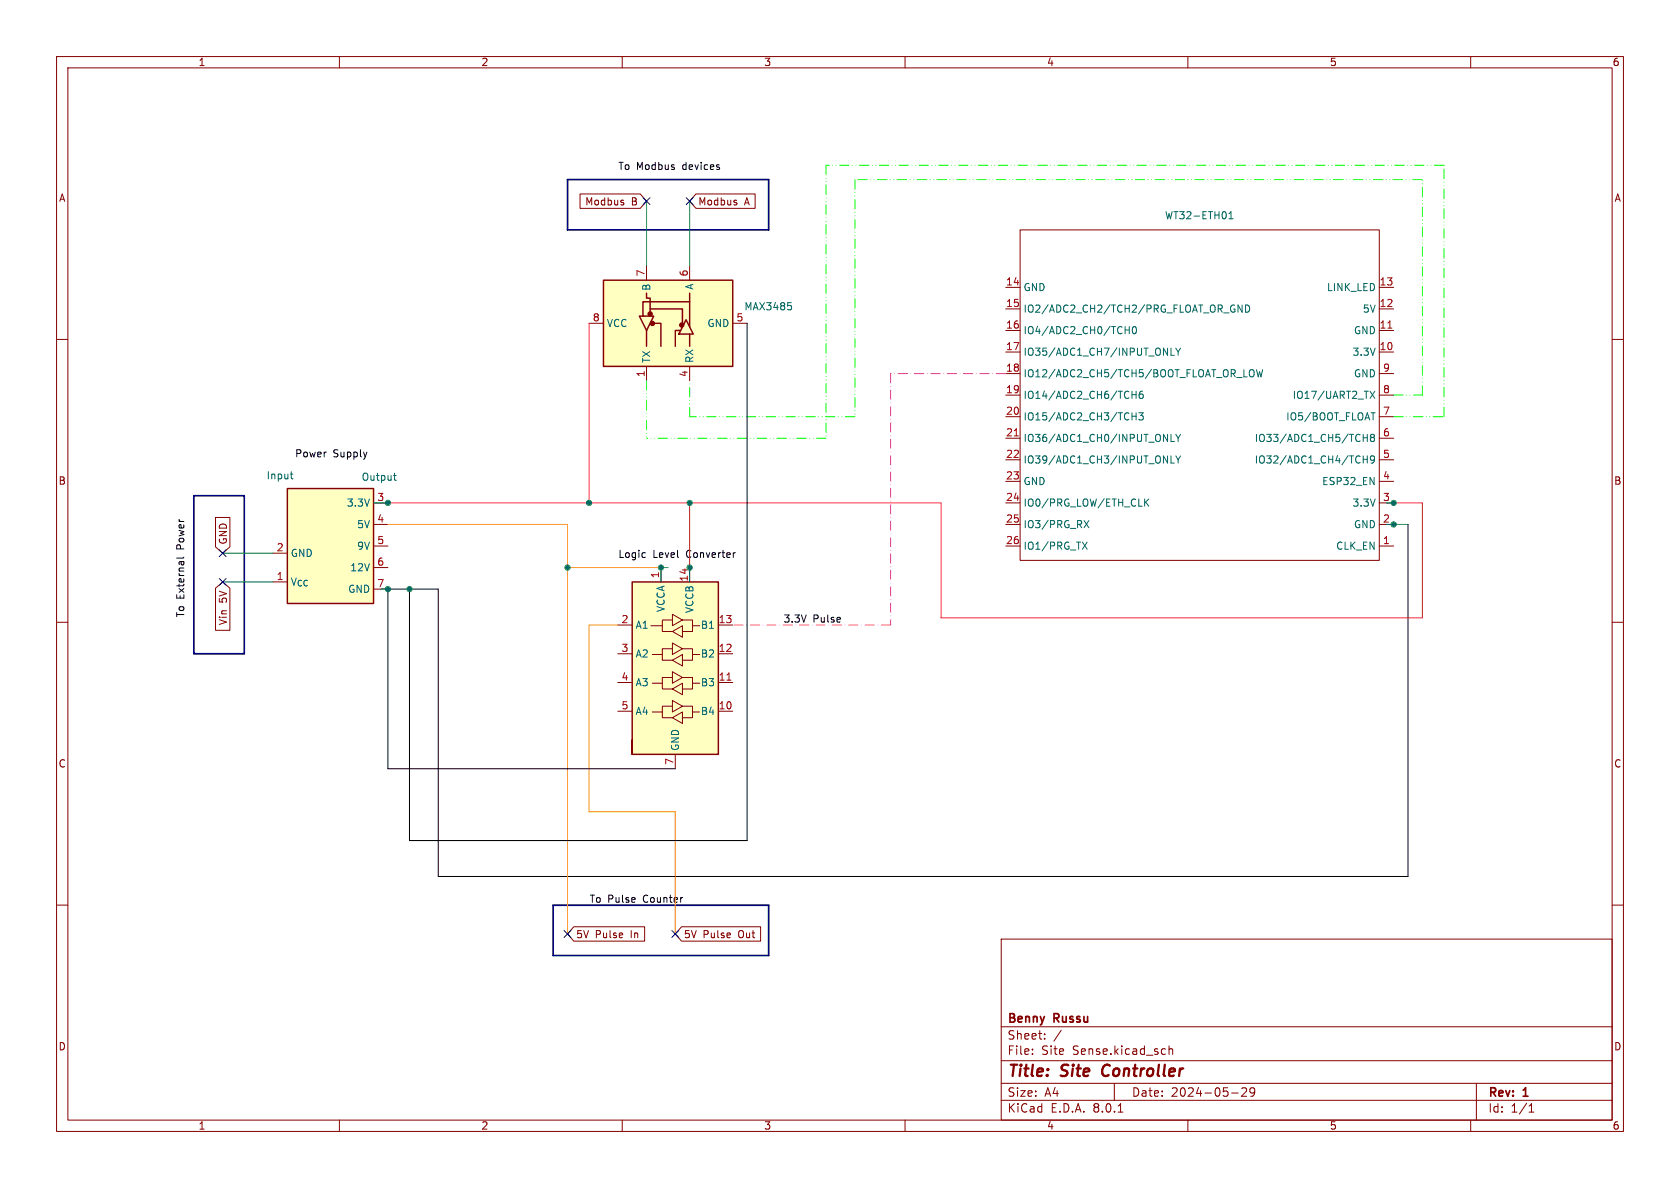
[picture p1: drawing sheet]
<svg xmlns="http://www.w3.org/2000/svg" width="297mm" height="210mm" viewBox="0 0 297 210" stroke-linecap="round" stroke-linejoin="round" font-family="sans-serif">
<g fill="none" stroke="#840000" stroke-width=".18">
<path d="M10 10h277v190h-277zM12 12h273v186h-273zM60 10v2M110 10v2M160 10v2M210 10v2M260 10v2M10 60h2M177.8 58.4h2.5M177.8 54.6h2.5M177.8 50.8h2.5M180.3 40.6h63.5v58.5h-63.5z"/>
<path d="M243.8 58.4h2.6M243.8 54.6h2.6M243.8 50.8h2.6M285 60h2M177.8 62.2h2.5M177.8 66h2.5M177.8 69.9h2.5M177.8 73.7h2.5M177.8 77.5h2.5M243.8 62.2h2.6M243.8 66h2.6M243.8 69.9h2.6"/>
<path d="M243.8 73.7h2.6M243.8 77.5h2.6M177.8 96.5h2.5M177.8 92.7h2.5M177.8 81.3h2.5M177.8 85.1h2.5M177.8 88.9h2.5M243.8 96.5h2.6M243.8 92.7h2.6M243.8 81.3h2.6M243.8 85.1h2.6M243.8 88.9h2.6"/>
<path d="M10 110h2M285 110h2M10 160h2M285 160h2M177 166h108v32h-108zM60 198v2M110 198v2M160 198v2M177 194.5h108M177 191.5h108M177 187.5h108M177 181.5h108"/>
<path d="M182.5 186.3v.1M182.5 185.5v.1M184.7 183.6v.1M184.7 182.8v.1M187.6 182.1l-1.3 2M197 191.5v3M197.7 196.6h.8M206.7 184.9v1.5M206.7 185.5l.2-.1 .3 .1 .1 .9M210 198v2M217.7 193.2h1.2M219.5 192.4l.6-.1 .2 .1 .1 .3-.9 1.1h.9"/>
<path d="M221.8 192.9l-.3 .3h-.3l-.2-.3 .1-.5 .4-.1 .2 .1a.99 .99 0 0 1-.3 1.4h-.3M260 198v2M261 191.5v6.5M270.3 196.6h.9M270.3 195.5l.4-.4v1.5"/>
</g>
<path d="M195.1 188.5a1.27 1.27 0 0 0 0 1.6" fill="none" stroke="#840000" stroke-width=".4"/>
<path d="M245.4 58h.7M179.3 77.1h.7" fill="none" stroke="#a90000" stroke-width=".18"/>
<g fill="none" stroke="#006464" stroke-width=".18">
<path d="M217.3 38.7h.7M217.3 37.8l.3-.4v1.3M198.9 58.3h.7M199.6 57.7v1.3M200.4 57.8l.1-.1a.68 .68 0 0 1 .4 .7 .68 .68 0 0 1-.4 .6 .84 .84 0 0 1-.1-1.2zM219.6 53.9v1.3l-.7-1.3v1.3M220.2 53.9a.64 .64 0 0 1 .7 .7 .64 .64 0 0 1-.7 .6zM200.1 69.2v1.2M200.1 73v1.2M200.1 69.8h.7M200.1 73.6h.7M200.8 69.2v1.2"/>
<path d="M200.8 73v1.2M201.3 73h.8l-.4 .5 .4 .1v.5l-.2 .1-.6-.1M202 69.2h-.4a.86 .86 0 0 0 0 1.2l.5-.1v-.4l-.2-.3-.4 .1-.1 .2M207 61.5v1.3h.6M207 76.8v1.2h.6M207.9 61.5l.4 .7M207.9 76.8l.4 .6M208.3 62.2v.6M208.3 77.4v.6M208.7 61.5l-.4 .7M208.7 76.8l-.4 .6M220.9 65.5l.3-.2a.43 .43 0 0 1 .5 .5v.4a.43 .43 0 0 1-.3 .4 .43 .43 0 0 1-.5-.2"/>
<path d="M222.1 65.3l.3 1.3 .3-.9 .2 .9 .3-1.3M241 76.8v1.2M241 77.4h.7M241.7 76.8v1.2M242.2 69.2l.9 1.2M242.4 73h.7M242.5 77.3l-.2 .3v.3l.2 .1h.4l.1-.2v-.2l-.3-.3M242.5 77.3l-.2-.2 .2-.3h.2l.3 .2-.3 .3M242.5 77.3h.2M243.1 69.2l-.9 1.2M191.4 95.8l.8 1.3M191.7 92l.8 1.3"/>
<path d="M192.2 95.8l-.8 1.3M192.5 92l-.8 1.3M202.4 88.2v1.3M202.5 88.8l.6 .7M203.1 88.2l-.7 .7M207 80.6v1.3h.6M207.9 80.6l.4 .7M208.3 81.3v.6M208.7 80.6l-.4 .7M241 80.6v1.3M241 81.2h.7M241.7 80.6v1.3"/>
<path d="M243 81.1l-.3 .3-.3-.1-.1-.2 .1-.4 .3-.1 .2 .1a.84 .84 0 0 1-.3 1.2h-.2"/>
</g>
<path d="M111.8 102.9h15.2v30.5h-15.2z" fill="#ffffc2"/>
<path d="M111.8 102.9h15.2v30.5h-15.2zM111.8 130.8v2.6z" fill="none" stroke="#840000" stroke-width=".25"/>
<g fill="none" stroke="#840000" stroke-width=".18">
<path d="M109.2 115.6h2.6M109.2 110.5h2.6M115.1 110.6h2v1h1.8M115.3 115.7h1.8v1h1.8M116.8 100.3v2.6M118.9 119.8h-1.8v1M118.9 114.7h-1.8v1M118.9 109.6h-1.8v1M118.9 116.7l1.7-1v2zM118.9 111.6l1.7-1v2zM118.9 118.7l1.7 1.1-1.7 1zM118.9 113.7l1.7 1-1.7 1z"/>
<path d="M118.9 108.6l1.7 1-1.7 1zM120.6 119.8h1.8v1h1.3M120.6 114.7h1.8v1h1.3M120.6 109.6h1.8v1h1.3M121.9 100.3v2.6M122.4 115.7v1h-1.8M122.4 110.6v1h-1.8M127 115.6h2.5M127 110.5h2.5M109.2 125.7h2.6M109.2 120.7h2.6M115.3 125.9h1.8v1h1.8"/>
<path d="M115.3 120.8h1.8v1h1.8M118.9 124.8h-1.8v1.1M118.9 126.9l1.7-1v2zM118.9 121.8l1.7-1v2zM118.9 123.8l1.7 1-1.7 1.1zM119.4 133.4v2.5M120.6 124.8h1.8v1.1h1.3M122.4 125.9v1h-1.8M122.4 120.8v1h-1.8M127 125.7h2.5M127 120.7h2.5"/>
</g>
<path d="M128.5 120.2h.7" fill="none" stroke="#a90000" stroke-width=".18"/>
<path d="M106.7 49.5h22.8v15.3h-22.8z" fill="#ffffc2"/>
<path d="M106.7 49.5h22.8v15.3h-22.8zM113 55.9h2.6l-1.3 2.5zM114.3 51.8v.9h.6v2.5M114.3 58.4v2.8M114.9 54.6h5.7v2.6M115.6 57.2h1.2v4M120 58.4h-.6v2.8M120 58.4h.3M121.3 56.5l1.3 2.6h-2.6zM121.9 53.3h-8.2v2.6M121.9 51.8v6M121.9 59.1v2.1" fill="none" stroke="#840000" stroke-width=".25"/>
<g fill="#840000" stroke="#840000" stroke-width=".25">
<circle cx="120.5" cy="57.5" r=".36"/>
<circle cx="115.3" cy="57.2" r=".36"/>
<circle cx="114.9" cy="55.5" r=".36"/>
</g>
<path d="M104.1 57.2h2.6M113.7 55.9h.1M114.3 47v2.5M121.9 47v2.5M129.5 57.2h2.6M114.3 64.8v2.5M121.9 64.8v2.5" fill="none" stroke="#840000" stroke-width=".18"/>
<path d="M139.3 53.5h.6M139.7 54l.2 .2v.3l-.2 .3" fill="none" stroke="#006464" stroke-width=".18"/>
<path d="M50.8 86.4h15.2v20.3h-15.2z" fill="#ffffc2"/>
<path d="M50.8 86.4h15.2v20.3h-15.2z" fill="none" stroke="#840000" stroke-width=".25"/>
<g fill="none" stroke="#840000" stroke-width=".18">
<path d="M102.5 34.3h10.7l1.1 1.3-1.1 1.2h-10.7zM110.1 35.8l.2 .2-.2 .2M110.1 35.4h.1M123 34.3h10.5v2.5h-10.5l-1.1-1.2zM130.1 35.8l.2 .2-.2 .2M130.1 35.4h.1M38.1 91.5h2.5v5.2l-1.2 1.1-1.3-1.1zM48.3 97.8h2.5M66 88.9h2.6M66 92.7h2.6M66 96.5h2.6M38.1 104l1.3-1.1 1.2 1.1v7.4h-2.5z"/>
<path d="M48.3 102.9h2.5M66 100.3h2.6M66 104.1h2.6M101.4 163.8h12.6v2.6h-12.6l-1.1-1.3zM120.5 163.8h14v2.6h-14l-1.1-1.3z"/>
</g>
<path d="M51.3 83.8h.5M51.5 84.5l.3 .2M69.6 84.1h.4M69.7 83.6v1.1l.3 .2" fill="none" stroke="#006464" stroke-width=".18"/>
<path d="M32.5 98.5l-.2 .2h-1.1M114 97.7l.1 .1M114.1 98.5h-.1M130 97.7l-.2 .1" fill="none" stroke="#0f0f0f" stroke-width=".18"/>
<path d="M100.3 31.8h35.6v8.8h-35.6zM34.3 87.6h8.9v28h-8.9zM97.8 160h38.1v8.9h-38.1z" fill="none" stroke="#000084" stroke-width=".3"/>
<path d="M146 29.2v48.3M151.1 31.8v41.9M251.5 31.8h-100.4M255.3 29.2h-109.3M114.3 67.3v10.2M121.9 73.7v-6.4M146 77.5h-31.7M151.1 73.7h-29.2M246.4 69.9h5.1M246.4 73.7h8.9M251.5 69.9v-38.1M255.3 73.7v-44.5" fill="none" stroke="#0f0" stroke-width=".18" stroke-dasharray="1.7 .6 0 .6 0 .6"/>
<path d="M132.1 57.2v91.4h-59.7v-44.5M248.9 92.7v62.2h-171.4v-50.8h-8.9v31.8h50.8" fill="none" stroke="#000" stroke-width=".18"/>
<path d="M104.1 57.2v31.7M68.6 88.9h97.8v20.3h85.1v-20.3h-5.1M121.9 88.9v11.4" fill="none" stroke="#ff2b22" stroke-width=".18"/>
<path d="M157.5 66v44.5M177.8 66h-20.3M157.5 110.5h-28" fill="none" stroke="#f0f" stroke-width=".18" stroke-dasharray="1.7 .6 0 .6"/>
<path d="M114.3 35.6v11.4M121.9 35.6v11.4M39.4 97.8h8.9M66 88.9h2.6M245.1 88.9h1.3M245.1 92.7h3.8M39.4 102.9h8.9M67.3 104.1h1.3M118.1 100.3h-1.3v2.6M121.9 100.3v2.6" fill="none" stroke="#009600" stroke-width=".18"/>
<path d="M68.6 92.7h31.7v72.4M100.3 100.3h16.5M109.2 110.5h-5.1v33h15.3v21.6" fill="none" stroke="#ff9104" stroke-width=".18"/>
<path d="M113.7 35l1.2 1.2M114.9 35l-1.2 1.2M121.3 35l1.2 1.2M122.5 35l-1.2 1.2M38.8 97.2l1.2 1.2M40 97.2l-1.2 1.2M38.8 102.3l1.2 1.2M40 102.3l-1.2 1.2M99.7 164.5l1.2 1.2M100.9 164.5l-1.2 1.2M118.8 164.5l1.2 1.2M120 164.5l-1.2 1.2" fill="none" stroke="#000084" stroke-width=".18"/>
<g fill="#009600" stroke="#009600" stroke-width=".18">
<circle cx="246.4" cy="88.9" r=".46"/>
<circle cx="246.4" cy="92.7" r=".46"/>
<circle cx="121.9" cy="88.9" r=".46"/>
<circle cx="121.9" cy="100.3" r=".46"/>
<circle cx="100.3" cy="100.3" r=".46"/>
<circle cx="104.1" cy="88.9" r=".46"/>
<circle cx="116.8" cy="100.3" r=".46"/>
<circle cx="68.6" cy="88.9" r=".46"/>
<circle cx="68.6" cy="104.1" r=".46"/>
<circle cx="72.4" cy="104.1" r=".46"/>
</g>
<g font-size="2.8" fill="#840000">
<text x="178" y="190.9">Title:</text>
<text x="187.7" y="190.9">Site</text>
<text x="195.7" y="190.9">Controller</text>
</g>
<g font-size="2.1" fill="#840000">
<text x="178" y="184">Sheet:</text>
<text x="178" y="181.2">Benny</text>
<text x="186.4" y="181.2">Russu</text>
<text x="178" y="186.7">File:</text>
<text x="184.1" y="186.7">Site</text>
<text x="189.7" y="186.7">Sense.kicad_sch</text>
<text x="178" y="196.9">KiCad</text>
<text x="178" y="194.1">Size:</text>
<text x="184.7" y="194.1">A4</text>
<text x="185.7" y="196.9">E.D.A.</text>
<text x="193.3" y="196.9">8.0.1</text>
<text x="200" y="194.1">Date:</text>
<text x="207" y="194.1">2024-05-29</text>
<text x="263" y="194.3">Rev:</text>
<text x="263" y="196.9">Id:</text>
<text x="267.1" y="196.9">1/1</text>
<text x="269.4" y="194.3">1</text>
</g>
<g font-size="1.8" fill="#840000">
<text x="35" y="11.9">1</text>
<text x="85" y="11.9">2</text>
<text x="135" y="11.9">3</text>
<text x="185" y="11.9">4</text>
<text x="235" y="11.9">5</text>
<text x="285" y="11.9">6</text>
<text x="10.3" y="35.9">A</text>
<text x="285.3" y="35.9">A</text>
<text x="103.4" y="36.5">Modbus</text>
<text x="111.6" y="36.5">B</text>
<text x="123.3" y="36.5">Modbus</text>
<text x="131.6" y="36.5">A</text>
<text x="10.3" y="85.9">B</text>
<text x="285.3" y="85.9">B</text>
<text x="40.3" y="96.4" transform="rotate(-90 40.3 96.4)">GND</text>
<text x="40.3" y="106.6" transform="rotate(-90 40.3 106.6)">5V</text>
<text x="40.3" y="110.6" transform="rotate(-90 40.3 110.6)">Vin</text>
<text x="10.3" y="135.9">C</text>
<text x="285.3" y="135.9">C</text>
<text x="101.8" y="166.1">5V</text>
<text x="105.2" y="166.1">Pulse</text>
<text x="111.6" y="166.1">In</text>
<text x="120.8" y="166.1">5V</text>
<text x="124.3" y="166.1">Pulse</text>
<text x="130.6" y="166.1">Out</text>
<text x="10.3" y="185.9">D</text>
<text x="285.3" y="185.9">D</text>
<text x="35" y="199.9">1</text>
<text x="85" y="199.9">2</text>
<text x="135" y="199.9">3</text>
<text x="185" y="199.9">4</text>
<text x="235" y="199.9">5</text>
<text x="285" y="199.9">6</text>
</g>
<g font-size="1.8" fill="#0f0f0f">
<text x="109.2" y="30.1">To Modbus</text>
<text x="120.8" y="30.1">devices</text>
<text x="52.1" y="80.9">Power</text>
<text x="58.9" y="80.9">Supply</text>
<text x="32.7" y="97" transform="rotate(-90 32.7 97)">Power</text>
<text x="109.2" y="98.7">Logic</text>
<text x="115.4" y="98.7">Level</text>
<text x="121.4" y="98.7">Converter</text>
<text x="32.7" y="109.2" transform="rotate(-90 32.7 109.2)">To External</text>
<text x="138.4" y="110.1">3.3V</text>
<text x="143.7" y="110.1">Pulse</text>
<text x="104.1" y="159.7">To Pulse</text>
<text x="113.8" y="159.7">Counter</text>
</g>
<g font-size="1.8" fill="#006464">
<text x="205.8" y="39">WT32-ETH01</text>
<text x="115.2" y="51.5" transform="rotate(-90 115.2 51.5)">B</text>
<text x="122.8" y="51.3" transform="rotate(-90 122.8 51.3)">A</text>
<text x="180.8" y="51.7">GND</text>
<text x="234.5" y="51.7">LINK_LED</text>
<text x="107.2" y="58">VCC</text>
<text x="125" y="58">GND</text>
<text x="131.5" y="55.1">MAX3485</text>
<text x="180.8" y="55.5">IO2/ADC2_CH2/TCH2/PRG_FLOAT_OR_GND</text>
<text x="180.8" y="59.3">IO4/ADC2_CH0/TCH0</text>
<text x="239.3" y="59.3">GND</text>
<text x="240.8" y="55.5">5V</text>
<text x="115.2" y="64.3" transform="rotate(-90 115.2 64.3)">TX</text>
<text x="122.8" y="64.3" transform="rotate(-90 122.8 64.3)">RX</text>
<text x="180.8" y="63.1">IO35/ADC1_CH7/INPUT_ONLY</text>
<text x="239" y="63.1">3.3V</text>
<text x="180.8" y="66.9">IO12/ADC2_CH5/TCH5/BOOT_FLOAT_OR_LOW</text>
<text x="180.8" y="70.7">IO14/ADC2_CH6/TCH6</text>
<text x="228.4" y="70.7">IO17/UART2_TX</text>
<text x="239.3" y="66.9">GND</text>
<text x="180.8" y="74.5">IO15/ADC2_CH3/TCH3</text>
<text x="227.3" y="74.5">IO5/BOOT_FLOAT</text>
<text x="180.8" y="78.3">IO36/ADC1_CH0/INPUT_ONLY</text>
<text x="180.8" y="82.1">IO39/ADC1_CH3/INPUT_ONLY</text>
<text x="221.7" y="82.1">IO32/ADC1_CH4/TCH9</text>
<text x="221.7" y="78.3">IO33/ADC1_CH5/TCH8</text>
<text x="47" y="84.9">Input</text>
<text x="61.2" y="89.8">3.3V</text>
<text x="63.8" y="85.2">Output</text>
<text x="180.8" y="86">GND</text>
<text x="180.8" y="89.8">IO0/PRG_LOW/ETH_CLK</text>
<text x="233.6" y="86">ESP32_EN</text>
<text x="239" y="89.8">3.3V</text>
<text x="63" y="93.6">5V</text>
<text x="180.8" y="93.6">IO3/PRG_RX</text>
<text x="239.3" y="93.6">GND</text>
<text x="51.3" y="98.7">GND</text>
<text x="61.8" y="101.2">12V</text>
<text x="63" y="97.4">9V</text>
<text x="180.8" y="97.4">IO1/PRG_TX</text>
<text x="236.1" y="97.4">CLK_EN</text>
<text x="51.3" y="103.7">V_{CC}</text>
<text x="61.5" y="105">GND</text>
<text x="112.3" y="111.4">A1</text>
<text x="117.7" y="108.3" transform="rotate(-90 117.7 108.3)">VCCA</text>
<text x="122.8" y="108.5" transform="rotate(-90 122.8 108.5)">VCCB</text>
<text x="123.8" y="111.4">B1</text>
<text x="112.3" y="116.4">A2</text>
<text x="123.8" y="116.4">B2</text>
<text x="112.3" y="121.5">A3</text>
<text x="123.8" y="121.5">B3</text>
<text x="112.3" y="126.6">A4</text>
<text x="123.8" y="126.6">B4</text>
<text x="120.2" y="132.8" transform="rotate(-90 120.2 132.8)">GND</text>
</g>
<g font-size="1.8" fill="#a90000">
<text x="114" y="49" transform="rotate(-90 114 49)">7</text>
<text x="121.7" y="49" transform="rotate(-90 121.7 49)">6</text>
<text x="177.8" y="50.5">14</text>
<text x="243.8" y="50.5">13</text>
<text x="104.7" y="56.9">8</text>
<text x="130.1" y="56.9">5</text>
<text x="177.8" y="54.4">15</text>
<text x="177.8" y="58.2">16</text>
<text x="243.8" y="58.2">11</text>
<text x="243.8" y="54.4">12</text>
<text x="177.8" y="62">17</text>
<text x="177.8" y="65.8">18</text>
<text x="243.8" y="62">10</text>
<text x="244.4" y="65.8">9</text>
<text x="114" y="66.7" transform="rotate(-90 114 66.7)">1</text>
<text x="121.7" y="66.7" transform="rotate(-90 121.7 66.7)">4</text>
<text x="177.8" y="69.6">19</text>
<text x="244.4" y="69.6">8</text>
<text x="177.8" y="73.4">20</text>
<text x="177.8" y="77.2">21</text>
<text x="244.4" y="77.2">6</text>
<text x="244.4" y="73.4">7</text>
<text x="177.8" y="81">22</text>
<text x="244.4" y="81">5</text>
<text x="66.6" y="88.6">3</text>
<text x="177.8" y="84.8">23</text>
<text x="177.8" y="88.6">24</text>
<text x="244.4" y="88.6">3</text>
<text x="244.4" y="84.8">4</text>
<text x="66.6" y="92.5">4</text>
<text x="177.8" y="92.5">25</text>
<text x="244.4" y="92.5">2</text>
<text x="48.8" y="97.5">2</text>
<text x="66.6" y="96.3">5</text>
<text x="66.6" y="100.1">6</text>
<text x="177.8" y="96.3">26</text>
<text x="244.4" y="96.3">1</text>
<text x="48.8" y="102.6">1</text>
<text x="66.6" y="103.9">7</text>
<text x="116.6" y="102.3" transform="rotate(-90 116.6 102.3)">1</text>
<text x="121.7" y="102.9" transform="rotate(-90 121.7 102.9)">14</text>
<text x="109.8" y="110.2">2</text>
<text x="127" y="110.2">13</text>
<text x="109.8" y="115.3">3</text>
<text x="127" y="115.3">12</text>
<text x="109.8" y="120.4">4</text>
<text x="109.8" y="125.5">5</text>
<text x="127" y="125.5">10</text>
<text x="127" y="120.4">11</text>
<text x="119.1" y="135.3" transform="rotate(-90 119.1 135.3)">7</text>
</g>
</svg>
